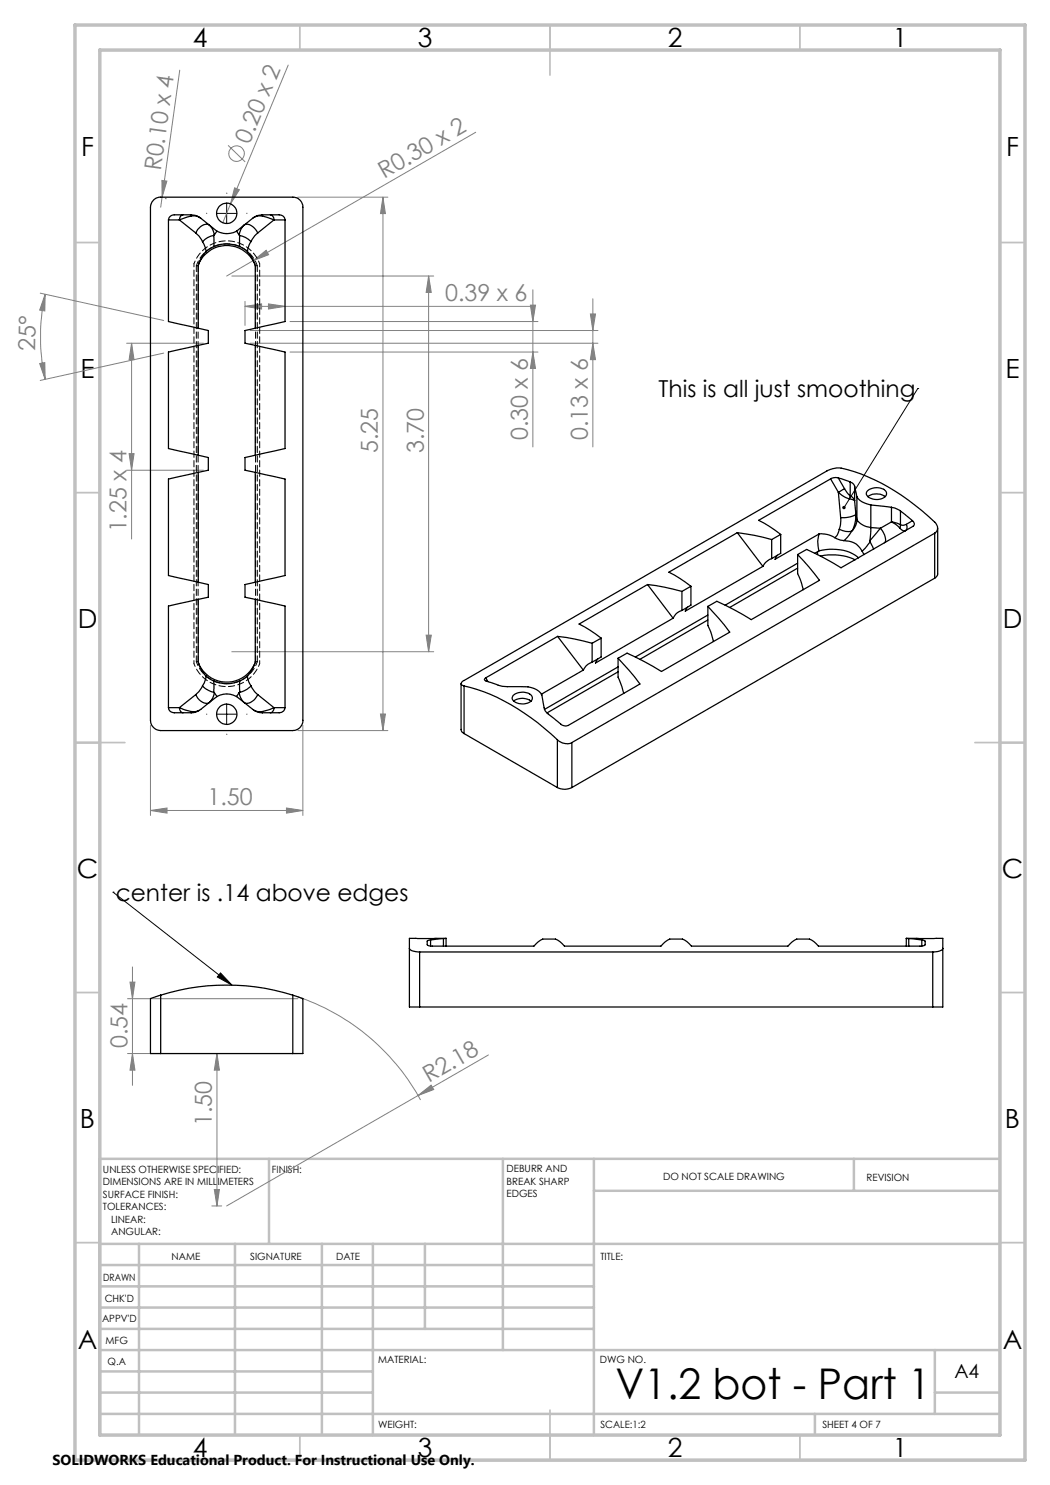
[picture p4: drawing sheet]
<svg xmlns="http://www.w3.org/2000/svg" width="210mm" height="297mm" viewBox="0 0 210 297" stroke-linecap="round" stroke-linejoin="round" font-family="sans-serif">
<g fill="none" stroke="#808080" stroke-width=".2">
<path d="M35.9 14l-3.5 25.4M57.6 13l-11.5 27.8M32.4 36.1l1 .1-1 3.2zM32.4 39.4l-.3 2M33 39.6l.3 .2M45.6 29.1l3.4 3.3M46.9 37.6l1 .4-1.8 2.8zM59.5 39.4h18.1M76.6 39.4v106.7M76.6 39.4l.5 3.3h-1zM95.1 26.5l-44.5 25.6M8 58.6l24.7 5.5"/>
<path d="M9 58.8v3.4l-1.1-.2zM9 58.8a39.9 39.9 0 0 0 0 17.1M46.1 40.8l-1.5 3.8M46.4 55.2h40.3M50.6 52.1l2.6-2 .5 .8zM50.6 52.1l-5.3 3.1M85.7 55.2v75.1M85.7 55.2l.6 3.3h-1.1zM106.6 58v31.4M118.6 59.8v29.6M7.9 72.7l1.1-.2v3.4zM25.3 68.6h15.4"/>
<path d="M26.3 68.6l.5 3.3h-1zM26.3 68.6v39.2M32.7 70.6l-24.7 5.5M49 61.3l3.3-.5v1zM49 60.3v4.8M49 61.3h57.8M50 68.6h69.6M50 66.1h69.6M53.7 60.8l3.3 .5-3.3 .5zM58 64.3h49.6M58 70.4h49.6M106.1 61h1l-.5 3.3z"/>
<path d="M106.6 70.4l.5 3.3h-1zM118.1 62.8h1l-.5 3.3zM118.6 68.6l.5 3.3h-1zM25.3 94h15.4M25.8 90.7h1l-.5 3.3zM46.4 130.3h40.3M85.2 127h1.1l-.6 3.3zM30.1 145.1v18M59.5 146.1h18.1M60.6 145.1v18M76.1 142.8h1l-.5 3.3zM30.1 162.1l3.3-.5v1z"/>
<path d="M30.1 162.1h30.5M57.3 161.6l3.3 .5-3.3 .5zM25.5 199.7h34.1M26 196.4h1l-.5 3.3zM26.5 193.4v23.7M59.5 199.4a44 44 0 0 1 24.6 20.6M25.5 210.7h34.1M26.5 210.7l.5 3.3h-1zM43.4 210.7v30.5M43.4 210.7l.5 3.3h-1zM83.6 219.1l2.6-2.1 .5 .9zM83.6 219.1l-38.3 22.1"/>
<path d="M97.7 211l-14.1 8.1M42.9 237.9h1l-.5 3.3zM42.4 241.2h1.9"/>
<circle cx="47.3" cy="30.7" r="1.56"/>
</g>
<path d="M43.4 42.7h3.9M45.3 40.7v4M183.6 77.7h.1M183.6 77.7l-14.8 23.8M43.4 142.8h3.9M45.3 140.9v3.9M22.6 178.4h.1M22.6 178.4l23.8 18.6M44.1 194.6l2.3 2.4-2.9-1.6z" fill="none" stroke="#000" stroke-width=".2"/>
<path d="M45.4 38.7v-.1M41.4 42.7h-.1M45.4 46.7h.1M49.4 42.7h.1M45.4 138.8h.1M41.4 142.8h-.1M45.4 146.8v.1M49.4 142.8h.1" fill="none" stroke="#000" stroke-width=".2" stroke-dasharray="15.2 1.3 1.3 1.3"/>
<g fill="none" stroke="#c0c0c0" stroke-width=".35">
<path d="M60 5v5M110 5v10M160 5v5M15 48.5h5M200 48.5h5M15 98.5h5M200 98.5h5M15 148.5h10M195 148.5h10M15 198.5h5M200 198.5h5M15 248.5h5"/>
<path d="M200 248.5h5M60 287v5M110 282v10M160 287v5"/>
</g>
<g fill="none" stroke="#c0c0c0" stroke-width=".5">
<path d="M53.8 231.8v17M100.6 231.8v38.2M118.8 231.8v55.2M118.8 238.2h81.2M170.8 231.8v6.4M200 231.8h-180v55.2M20 248.8h180M20 257.3h98.8M20 253h98.8M27.8 248.8v38.2M47 248.8v38.2M64.4 248.8v38.2"/>
<path d="M74.6 248.8v38.2M85 248.8v17M20 265.8h98.8M20 261.5h98.8M20 278.5h54.6M20 274.3h54.6M20 270h180M187 278.5h13M187 270v12.8M20 282.8h180M163 282.8v4.2"/>
</g>
<path d="M15 5h190v287h-190zM20 10h180v277h-180z" fill="none" stroke="#c0c0c0" stroke-width=".7"/>
<path d="M44.1 194.6l2.3 2.4-2.9-1.6zM168.6 101.3l-.1 .4 .1 .1 .2-.3-.2 .3a.33 .33 0 0 0 .5-.1 .33 .33 0 0 0-.1-.4 .33 .33 0 0 0-.4 0z" fill="#000"/>
<g fill="#808080">
<path d="M50.6 52.1l2.6-2 .5 .8z"/>
<path d="M83.6 219.1l2.6-2.1 .5 .9z"/>
<path d="M46.9 37.6l1 .4-1.8 2.8z"/>
<path d="M32.4 36.1l1 .1-1 3.2z"/>
<path d="M57.3 161.6l3.3 .5-3.3 .5zM30.1 162.1l3.3-.5v1z"/>
<path d="M49 61.3l3.3-.5v1zM53.7 60.8l3.3 .5-3.3 .5z"/>
<path d="M9 58.8v3.4l-1.1-.2zM7.9 72.7l1.1-.2v3.4z"/>
<path d="M118.6 68.6l.5 3.3h-1zM118.1 62.8h1l-.5 3.3z"/>
<path d="M106.1 61h1l-.5 3.3zM106.6 70.4l.5 3.3h-1z"/>
<path d="M26 196.4h1l-.5 3.3zM26.5 210.7l.5 3.3h-1zM43.4 210.7l.5 3.3h-1zM42.9 237.9h1l-.5 3.3zM76.6 39.4l.5 3.3h-1zM76.1 142.8h1l-.5 3.3zM85.7 55.2l.6 3.3h-1.1zM85.2 127h1.1l-.6 3.3z"/>
<path d="M26.3 68.6l.5 3.3h-1zM25.8 90.7h1l-.5 3.3z"/>
</g>
<g fill="none" stroke="#000" stroke-width=".25">
<path d="M30.7 40l.4-.3 .7-.3h26.8a1.99 1.99 0 0 1 2 2v102.7a2.05 2.05 0 0 1-2 2h-26.5a2.11 2.11 0 0 1-2-2v-102.7l.2-.8zM33.7 44v20.3l8 1.8v2.5l-8 1.8v19.3l8 1.8v2.5l-8 1.8v19.3l8 1.8v2.5l-8 1.8v20.3M33.7 44h2.2M35.9 44l3.3 2.6M36.6 43a.94 .94 0 0 0-.7 1M38.2 43.2l-2.3 .8M38.2 43.2a2.18 2.18 0 0 1 1.8 .4M38.2 43a3 3 0 0 1 1.9 .6l3.3 2.6M38.2 43h-1.7a3.9 3.9 0 0 0-2.4 .2l-.3 .4-.1 .4M38.2 43v.2M39.2 46.6l.6 .6 .7 1.1M39.2 46.6a2.46 2.46 0 0 1 2.5-1.7l.7 .7 .5 1.4"/>
<path d="M39.8 52.8a6.1 6.1 0 0 1 5.5-3.7 6.1 6.1 0 0 1 5.6 3.7M40.5 48.3l.6 1.2 .1 .8M41.2 50.3a5.5 5.5 0 0 0-1.5 2.9v12.4M42.7 47.1a3.9 3.9 0 0 0-2.2 1.2M42.7 47.1l.1 2.2M42.8 49.3a6.6 6.6 0 0 1 5.1 0M42.8 49.3l-1.6 1M42.9 47l-.2 .1M43.4 46.2a4.1 4.1 0 0 0 3.9 0M43.4 46.2l-.5 .8M47.3 46.2l.5 .8M47.8 47l.1 .1"/>
<path d="M47.9 47.1a4.3 4.3 0 0 1 2.3 1.2M47.9 47.1v2.2M47.9 49.3l1.6 1M49.5 50.3a6.3 6.3 0 0 1 1.5 2.9v12.4M50.2 48.3l-.6 1.2-.1 .8M51.5 46.6l-.6 .6-.7 1.1M51.5 46.6a2.54 2.54 0 0 0-2.5-1.7l-.7 .7-.5 1.4M52.5 43h2.5a1.64 1.64 0 0 1 1.9 .6l.1 .4M52.5 43a3 3 0 0 0-1.9 .6l-3.3 2.6M52.5 43v.2M52.5 43.2l2.3 .8M52.5 43.2h-1l-.8 .3"/>
<path d="M54.1 43a.96 .96 0 0 1 .7 1M54.8 44h2.2M54.8 44l-3.3 2.6M57 44v20.3l-8 1.8v2.5l8 1.8v19.3l-8 1.8v2.5l8 1.8v19.3l-8 1.8v2.5l8 1.8v20.3M39.7 69.1v21.9M51 69.1v21.9M39.7 94.5v21.9M51 94.5v21.9M166.1 95.8l-14.4 8.3 2.2 1.2 2.2 1.6M166.1 95.8l1.6 2.7M167.6 95.6l2.4 .8M167.6 95.6l-.8-.1-.7 .3"/>
<path d="M167.6 95.6l1.3 2.2M167.7 98.5l1.1 .8 1 .5M167.7 98.5l.4 5M168.9 97.8l1.1 1.4M168.9 97.8l-1.2 .7M169.8 99.8l1.1 .4M170 96.4l.5 .3 .4 .5M170 99.2a1.45 1.45 0 0 1 .9 1M170 99.2l-.2 .6M170 96.4v2.8M170.9 97.2l.5 2.2M170.9 97.2v3"/>
<path d="M171.4 99.4a3.9 3.9 0 0 0 2.8 1.6M171.4 99.4v4.5M173.5 98.2a2.72 2.72 0 0 1 3.8 .2 1.43 1.43 0 0 1-1.8 1.5 2.05 2.05 0 0 1-2.3-1.2zM173.6 99.3a2.93 2.93 0 0 1 3.4 0M39.7 119.9v12.5a5.5 5.5 0 0 0 1.5 2.8M51 119.9v12.5a6.3 6.3 0 0 1-1.5 2.8M129.5 116.9l3.4 .5 3.5 .9M129.5 116.9l-13.7 7.9 2.2 1.2 2.2 1.6M129.5 116.9l5.1 6.7M136.4 118.3v3.8M138.2 117.3l-1.8 1M138.2 117.3v3.7l-1.8 1.1"/>
<path d="M147.5 106.5l3.3 .6 3.5 .8M147.5 106.5l-13.7 7.9 2.2 1.3 2.2 1.6M147.5 106.5l5.1 6.8M152.6 113.3l-15.5 8.9 .4-.8M154.3 111.7l-.4 .2a3.1 3.1 0 0 0-1.3 1.4M154.3 107.9v3.8M156.1 106.9l-1.8 1M156.1 106.9v3.8l-1.8 1M159.5 110.9l2.2 2.4 2.2 2.8-13.7 7.8-3.4-1.9-3.4-1.7-1.8 1M159.5 110.9v3.8l.6 1.3 .6 1.9M159.5 112.6l-14.5 8.4M159.5 113.6l-13.6 7.9"/>
<path d="M163.5 110.3v.6M163.8 110.2a9 9 0 0 1 7.9 1.4M163.8 110.2l-.8 .5M163.8 106.8l-8.8 5.1 .5-.8M163.8 106.8a5.5 5.5 0 0 0 0 3.4M163.8 106.8a4.9 4.9 0 0 1 3.1 .7M164.1 111.2a11.2 11.2 0 0 1 6.9 .8M166.9 107.5l1.2 .5 .7 .1M167.9 105.9a2.04 2.04 0 0 1-1 1.6M167.9 105.9a3.6 3.6 0 0 0 2.4 .4M168.1 103.5v1.4l-.2 1M168.8 108.1a3.8 3.8 0 0 1 3.6 2.1"/>
<path d="M170.3 106.3l-.8 1.1-.7 .7M170.5 106.1l-.2 .2M170.9 100.2l.3 2.6M171.2 102.8l-.1 1.3-.6 2M171.2 102.8a4 4 0 0 1-3.1 .7M171.2 102.8l.2 1.1M171.4 103.9a3.8 3.8 0 0 0 2.8 1.6M171.4 103.9a3.4 3.4 0 0 1-.9 2.2M172.4 110.2l.4 .7M174 108.1v.3M174 108.4l.7 1.4M174 108.4l-1.6 1.8"/>
<path d="M174.2 101l4.1 .5M174.2 105.5l-.2 2.6M174.2 101v4.5M174.2 105.5l1.9 .2M176.1 105.7l-2.1 2.4M176.1 105.7a3.1 3.1 0 0 1 .9 2.7l-.1 .1M178.3 101.5l.7 .1 1.1 .6M178.3 104.4l.9 .5 .8 .7M178.3 104.4l1.8 .5M178.3 104.4l-2.2 1.3M178.3 101.5v2.9M180 105.6l.4 .4 .6 .2"/>
<path d="M180.1 102.2l2.4 1.9M180.1 104.9l-.1 .7M180.1 102.2v2.7M181.3 104.9l-.6 .2-.6-.2M181.3 104.9a.92 .92 0 0 1-.3 1.2M182.5 104.1a.64 .64 0 0 1 .1 1.2l-14.4 8.3-3.4-2-3.5-1.7-1.8 1M182.5 104.1l-1.2 .8M186.9 106.6a1.36 1.36 0 0 0 0-2.2 41.1 41.1 0 0 0-18.7-10.8 5 5 0 0 0-2.8 .6l-72.7 41.9a.53 .53 0 0 0-.5 .6 .53 .53 0 0 0 .6 .5M186.9 106.6l-72.5 41.9M186.9 106.6v9M186.9 115.6l-72.5 41.9M187.5 105.6v9.2l-.1 .4-.5 .4"/>
<path d="M39.2 138.9l-3.3 2.6M39.8 132.7a6.1 6.1 0 0 0 5.5 3.7 6.1 6.1 0 0 0 5.6-3.7M40.5 137.2l-.7 1.2-.6 .5M40.5 137.2l.1 .1a4.3 4.3 0 0 0 2.1 1.1M41.2 135.2l-.1 .8-.6 1.2M41.2 135.2l1.6 1M42.7 138.4l.2 .1M42.8 136.2l-.1 2.2M42.8 136.2a6.6 6.6 0 0 0 5.1 0M42.9 138.5l-.3 1a1.41 1.41 0 0 1-1 1.1 1.41 1.41 0 0 1-1.5-.4l-.6-.6-.3-.7M42.9 138.5l.5 .8M43.4 139.3l-1.1 .9a11.4 11.4 0 0 1-3 2.2l-1.1 .2"/>
<path d="M43.4 139.3a3.9 3.9 0 0 1 3.9 0M47.3 139.3l1.1 .9a11.4 11.4 0 0 0 3 2.2l1.1 .2M47.8 138.5l.3 1a1.39 1.39 0 0 0 1 1.1 1.39 1.39 0 0 0 1.5-.4l.9-1.3M47.8 138.5l-.5 .8M47.9 136.2v2.2M47.9 138.4l-.1 .1M49.5 135.2l.2 1.1 .5 .9M49.5 135.2l-1.6 1M50.2 137.2l.7 1.2 .6 .5M50.2 137.2a3.9 3.9 0 0 1-2.3 1.2M51.5 138.9l3.3 2.6M92.2 136.7v9.2a.87 .87 0 0 0 .6 .8"/>
<path d="M92.8 137.2a41.1 41.1 0 0 1 18.7 10.8M92.8 137.2v9.5M97.2 135.6l.4 .7M102.6 139.1a2.72 2.72 0 0 1 3.8 .2 1.15 1.15 0 0 1-1.3 1.4 2.35 2.35 0 0 1-2.7-1zM111.5 127.3l3.4 .5 3.5 .9M111.5 127.3l-14.3 8.3M111.5 127.3l5.2 6.7M116.7 134l-8.4 4.8M118.4 132.4a2.86 2.86 0 0 0-1.7 1.6M118.4 128.7v3.7M120.2 127.6l-1.8 1.1M120.2 127.6v3.8l-1.8 1"/>
<path d="M123.6 131.7l2.2 2.4 2.2 2.7-14.6 8.4a1.99 1.99 0 0 1-1.9-.9l-.9-.8a3.4 3.4 0 0 1-1.9-2.8 3 3 0 0 0-3.1-3.3l-4.1-.1a8.6 8.6 0 0 1-3.4-.8l-.9-.3a.32 .32 0 0 1-.3-.3 .32 .32 0 0 1 .3-.3M123.6 131.7v3.7l1.1 3.3M123.6 133.4l-14.7 8.5M123.6 134.4l-14.2 8.2M134.6 123.6l-15.5 9 .5-.8M136.4 122.1a2.65 2.65 0 0 0-1.8 1.5M141.6 121.3l2.2 2.4 2.1 2.7-13.6 7.9-3.4-2-3.5-1.7-1.8 1.1M141.6 121.3v3.8l.5 1.2 .6 2M141.6 123l-14.5 8.4M141.6 124l-13.6 7.9M33.7 141.5a1.2 1.2 0 0 0 1.6 1.1h2.9M33.7 141.5h2.2"/>
<path d="M35.9 141.5a.94 .94 0 0 0 .7 1.1M35.9 141.5l2.3 .8M38.2 142.3v.3M39.9 142.1l-.9 .2h-.8M50.8 142.1l.9 .2h.8M52.5 142.3v.3M54.8 141.5a.96 .96 0 0 1-.7 1.1M54.8 141.5l-2.3 .8M54.8 141.5h2.2M57 141.5a1.2 1.2 0 0 1-1.6 1.1h-2.9M92.8 146.7l18.7 10.8M102.7 140.2a2.91 2.91 0 0 1 3.5 .1"/>
<path d="M111.5 148a2.67 2.67 0 0 0 2.9 .5M111.5 157.5a3.1 3.1 0 0 0 2.9 0M111.5 148v9.5M114.4 148.5v9M32.1 199l-2 .7v11h2M32.1 199a44.4 44.4 0 0 1 26.5 0M32.1 199v11.7M58.6 199l2 .7v11h-2M58.6 199v11.7M81.9 189.7v.1a2.35 2.35 0 0 0 2 .6M81.9 189.7v11.7h2M83.9 190.4h102.6"/>
<path d="M83.9 190.4v11M86.1 188h-.3a.65 .65 0 0 0-.3 .9 .65 .65 0 0 0 .8 .3h20.5l.9-.9 .8-.5h2.6a4.4 4.4 0 0 1 1.8 1.4h19.3l.9-.9 .8-.5h2.6a4.4 4.4 0 0 1 1.8 1.4h19.3l.9-.9 .8-.5h2.6a4.4 4.4 0 0 1 1.8 1.4h20.5a.65 .65 0 0 0 .8-.3 .65 .65 0 0 0-.3-.8l-.3-.1M86.1 188v1.2M88.7 187.7l-2.6 .3M88.7 187.7v1.5M89.2 187.7h-7.3v2M89.2 187.7h-.5M89.2 187.7v1.5M181.3 187.7h7.3v2M181.3 187.7h.5M181.3 187.7v1.5M181.8 187.7l2.6 .3"/>
<path d="M181.8 187.7v1.5M184.4 188v1.2M186.5 190.4v11M188.6 189.7v11.7h-2.1M188.6 189.7a1.96 1.96 0 0 1-2.1 .7M32.1 210.7h26.5M83.9 201.4h102.6"/>
<circle cx="45.4" cy="42.7" r="2.03"/>
<circle cx="45.3" cy="142.9" r="2.03"/>
</g>
<path d="M39.3 53.1h.4M39.6 53.1l.2-.4M51 52.7l.1 .4M51.1 53.1h.4M39.3 132.3h.4M39.8 132.7l-.2-.4M51.1 132.3h.4M51.1 132.3l-.1 .4" fill="none" stroke="#000" stroke-width=".2" stroke-dasharray="1.3 .6"/>
<path d="M39.3 53.1v79.2M51.1 53.1v79.2M39.6 132.3v-79.2M51.5 132.3v-79.2" fill="none" stroke="#000" stroke-width=".2" stroke-dasharray="1.3 .6" stroke-dashoffset=".1"/>
<path d="M38.8 52.7a7 7 0 0 1 6.6-4.5 7 7 0 0 1 6.5 4.5M51.9 132.7a7 7 0 0 1-6.5 4.6 7 7 0 0 1-6.6-4.6" fill="none" stroke="#000" stroke-width=".2" stroke-dasharray="1.3 .6" stroke-dashoffset=".7"/>
<path d="M51.9 52.7v80M38.8 132.7v-80" fill="none" stroke="#000" stroke-width=".2" stroke-dasharray="1.3 .6" stroke-dashoffset=".6"/>
<path d="M51.5 53.1a6.4 6.4 0 0 0-6.1-4.3 6.4 6.4 0 0 0-6.1 4.3" fill="none" stroke="#000" stroke-width=".2" stroke-dasharray="1.3 .6" stroke-dashoffset=".2"/>
<path d="M39.3 132.3a6.4 6.4 0 0 0 6.1 4.4M45.4 136.7a6.4 6.4 0 0 0 6.1-4.4" fill="none" stroke="#000" stroke-width=".2" stroke-dasharray="1.3 .6" stroke-dashoffset=".4"/>
<text font-size="8.5" x="123.1" y="279.7">V1.2 bot - Part 1</text>
<g font-size="5.3">
<text x="38.5" y="9.5">4</text>
<text x="83.5" y="9.5">3</text>
<text x="133.6" y="9.5">2</text>
<text x="178.6" y="9.5">1</text>
<text x="16.2" y="31.3">F</text>
<text x="201.2" y="31.3">F</text>
<text x="16.1" y="75.5">E</text>
<text x="201.1" y="75.5">E</text>
<text x="15.5" y="125.5">D</text>
<text x="200.5" y="125.5">D</text>
<text x="15.4" y="175.5">C</text>
<text x="200.4" y="175.5">C</text>
<text x="16" y="225.5">B</text>
<text x="201" y="225.5">B</text>
<text x="15.5" y="269.8">A</text>
<text x="200.5" y="269.8">A</text>
<text x="38.5" y="291.5">4</text>
<text x="83.5" y="291.5">3</text>
<text x="133.6" y="291.5">2</text>
<text x="178.6" y="291.5">1</text>
</g>
<g font-size="4.7" fill="#808080">
<text x="49.9" y="29" transform="rotate(-68 49.9 29)">0.20 x 2</text>
<text x="32.2" y="34.3" transform="rotate(-82 32.2 34.3)">R0.10 x 4</text>
<text x="76.8" y="35.8" transform="rotate(-30 76.8 35.8)">R0.30 x 2</text>
<text x="89" y="60.3">0.39 x 6</text>
<text x="7.1" y="70.2" transform="rotate(-89 7.1 70.2)">25°</text>
<text x="105.6" y="88.1" transform="rotate(-90 105.6 88.1)">0.30 x 6</text>
<text x="117.6" y="88.1" transform="rotate(-90 117.6 88.1)">0.13 x 6</text>
<text x="75.6" y="90.6" transform="rotate(-90 75.6 90.6)">5.25</text>
<text x="84.7" y="90.6" transform="rotate(-90 84.7 90.6)">3.70</text>
<text x="25.3" y="106.5" transform="rotate(-90 25.3 106.5)">1.25 x 4</text>
<text x="41.5" y="161.1">1.50</text>
<text x="25.5" y="209.6" transform="rotate(-90 25.5 209.6)">0.54</text>
<text x="85.8" y="216.7" transform="rotate(-30 85.8 216.7)">R2.18</text>
<text x="42.4" y="225.2" transform="rotate(-90 42.4 225.2)">1.50</text>
</g>
<g font-size="4.7">
<text x="131.7" y="79.5">This is all just smoothing</text>
<text x="23.1" y="180.2">center is .14 above edges</text>
</g>
<text font-size="3.9" x="190.9" y="275.5">A4</text>
<text font-size="2.9" x="10.5" y="292.9">SOLIDWORKS Educational Product. For Instructional Use Only.</text>
<g font-size="2">
<text x="20.6" y="234.6">UNLESS OTHERWISE SPECIFIED:</text>
<text x="20.6" y="237.1">DIMENSIONS ARE IN MILLIMETERS</text>
<text x="20.6" y="239.6">SURFACE FINISH:</text>
<text x="54.4" y="234.6">FINISH:</text>
<text x="101.3" y="234.5">DEBURR AND</text>
<text x="101.3" y="237">BREAK SHARP</text>
<text x="101.3" y="239.5">EDGES</text>
<text x="132.6" y="236">DO NOT SCALE DRAWING</text>
<text x="173.3" y="236.2">REVISION</text>
<text x="20.6" y="242.1">TOLERANCES:</text>
<text x="22.2" y="244.6">LINEAR:</text>
<text x="22.2" y="247.1">ANGULAR:</text>
<text x="34.3" y="252">NAME</text>
<text x="50" y="251.9">SIGNATURE</text>
<text x="67.2" y="251.9">DATE</text>
<text x="120.1" y="251.9">TITLE:</text>
<text x="20.6" y="256.1">DRAWN</text>
<text x="20.9" y="260.3">CHK'D</text>
<text x="20.4" y="264.4">APPV'D</text>
<text x="21.1" y="268.8">MFG</text>
<text x="21.5" y="273">Q.A</text>
<text x="75.6" y="272.5">MATERIAL:</text>
<text x="120" y="272.5">DWG NO.</text>
<text x="75.6" y="285.5">WEIGHT:</text>
<text x="120.1" y="285.6">SCALE:1:2</text>
<text x="164.5" y="285.6">SHEET 4 OF 7</text>
</g>
</svg>
